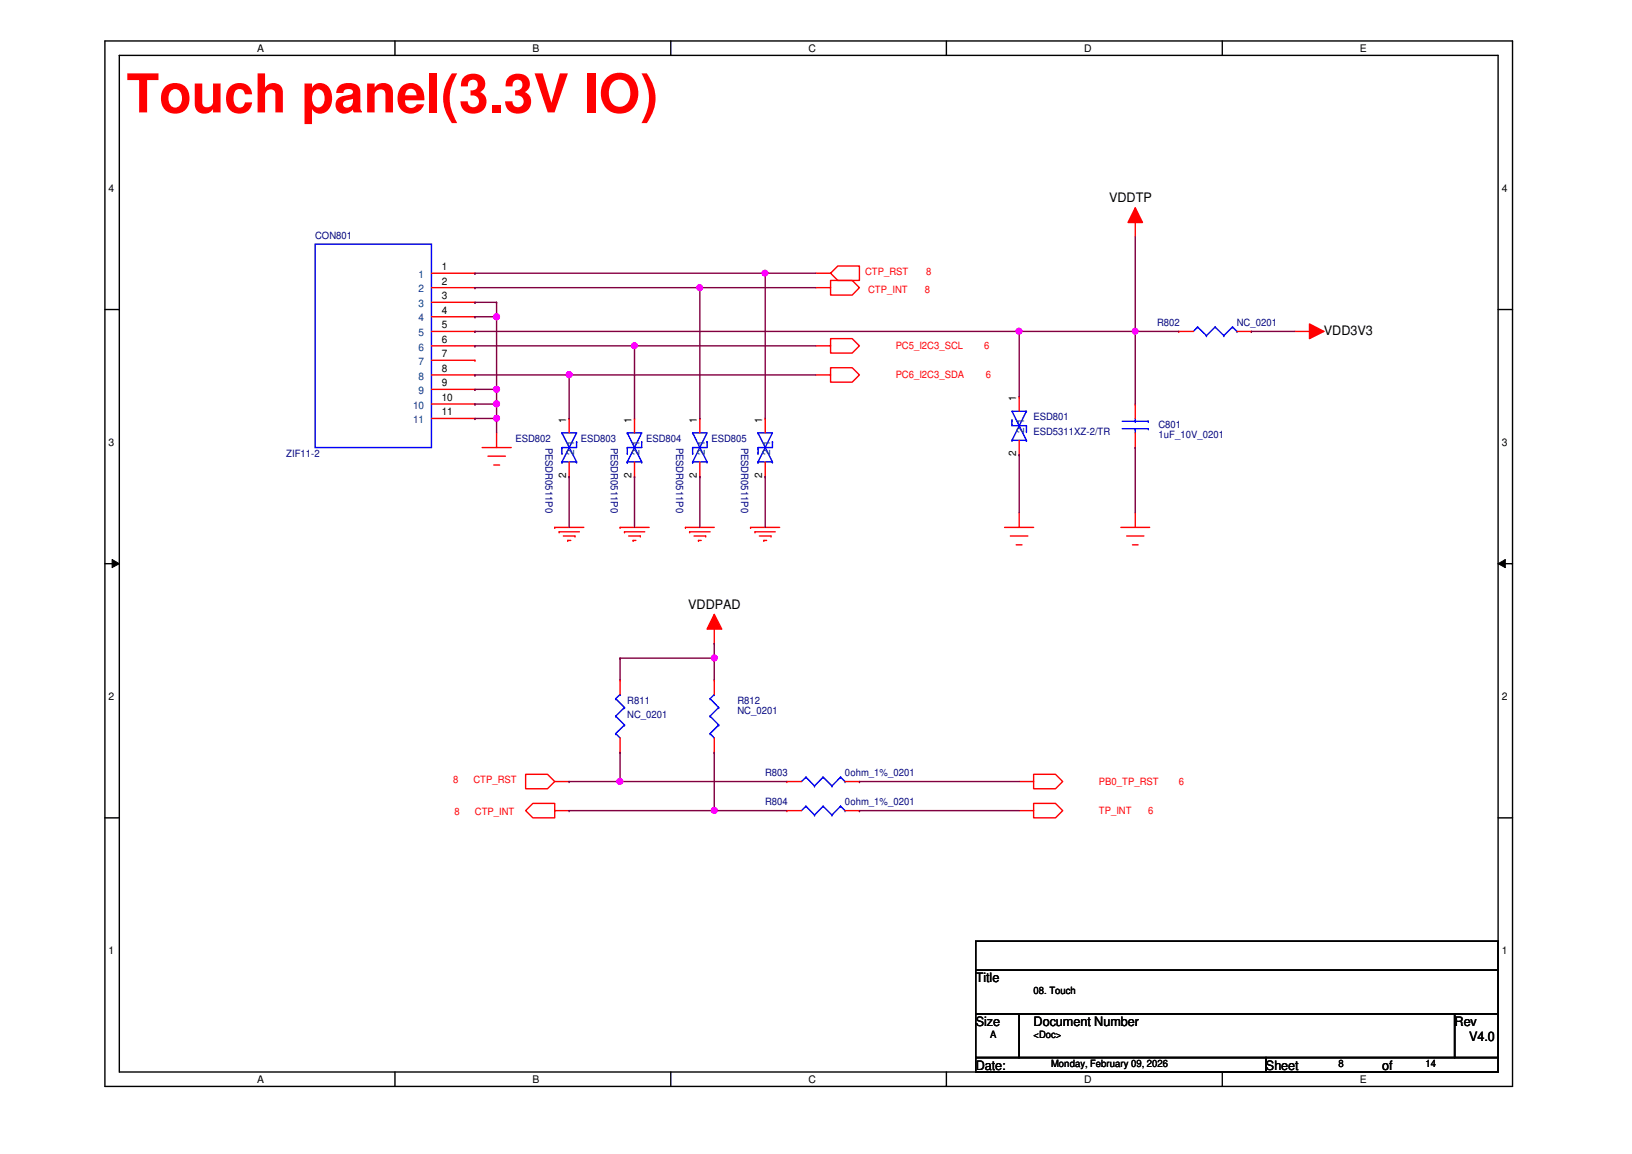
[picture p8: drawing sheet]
<svg xmlns="http://www.w3.org/2000/svg" width="297mm" height="210mm" viewBox="0 0 297 210" stroke-linecap="round" stroke-linejoin="round" font-family="sans-serif">
<path d="M19.1 7.5h256.2v190.1h-256.2zM21.7 10.1h251v184.9h-251z" fill="none" stroke="#000" stroke-width=".25"/>
<g fill="#fff">
<path d="M46.8 7.7h1.2v2.1h-1.2z"/>
<path d="M46.8 195.2h1.2v2.2h-1.2z"/>
</g>
<path d="M71.9 7.5v2.6M71.9 195v2.6" fill="none" stroke="#000" stroke-width=".25"/>
<g fill="#fff">
<path d="M96.9 7.7h1.3v2.1h-1.3z"/>
<path d="M96.9 195.2h1.3v2.2h-1.3z"/>
</g>
<path d="M122.1 7.5v2.6M122.1 195v2.6" fill="none" stroke="#000" stroke-width=".25"/>
<g fill="#fff">
<path d="M147.2 7.7h1.3v2.1h-1.3z"/>
<path d="M147.2 195.2h1.3v2.2h-1.3z"/>
</g>
<path d="M172.3 7.5v2.6M172.3 195v2.6" fill="none" stroke="#000" stroke-width=".25"/>
<g fill="#fff">
<path d="M197.3 7.7h1.4v2.1h-1.4z"/>
<path d="M197.3 195.2h1.4v2.2h-1.4z"/>
</g>
<path d="M222.5 7.5v2.6M222.5 195v2.6" fill="none" stroke="#000" stroke-width=".25"/>
<g fill="#fff">
<path d="M247.5 7.7h1.3v2.1h-1.3z"/>
<path d="M247.5 195.2h1.3v2.2h-1.3z"/>
<path d="M19.8 33.2h1v2.1h-1z"/>
<path d="M273.3 33.2h1.1v2.1h-1.1z"/>
<path d="M19.8 79.4h1v2.1h-1z"/>
<path d="M273.3 79.4h1.1v2.1h-1.1z"/>
</g>
<path d="M19.1 56.3h2.6M272.7 56.3h2.6" fill="none" stroke="#000" stroke-width=".25"/>
<g fill="#fff">
<path d="M19.8 125.6h1v2.2h-1z"/>
<path d="M273.3 125.6h1.1v2.2h-1.1z"/>
</g>
<path d="M19.1 102.5h2.6M272.7 102.5h2.6" fill="none" stroke="#000" stroke-width=".25"/>
<path d="M20.4 101.8l1.3 .7-1.3 .8zM272.7 102.5l1.3-.7v1.5z" fill="#000"/>
<path d="M20.4 101.8l1.3 .7-1.3 .8zM272.7 102.5l1.3-.7v1.5z" fill="none" stroke="#000" stroke-width=".18"/>
<g fill="#fff">
<path d="M19.8 171.9h1v2.1h-1z"/>
<path d="M273.3 171.9h1.1v2.1h-1.1z"/>
</g>
<path d="M19.1 148.8h2.6M272.7 148.8h2.6" fill="none" stroke="#000" stroke-width=".25"/>
<path d="M90.4 78.7v2.7M87.8 81.4h5.2M88.8 83h3.2M89.9 84.6h1M204 95.9h5.3M205.1 97.5h3.1M206.1 99.1h1M206.6 93.3v2.6" fill="none" stroke="#f00" stroke-width=".25"/>
<path d="M238.3 58.9l2.7 1.4-2.7 1.3z" fill="#f00"/>
<path d="M238.3 58.9l2.7 1.4-2.7 1.3zM235.7 60.3h5.3" fill="none" stroke="#f00" stroke-width=".25"/>
<path d="M206.6 37.8l1.3 2.7h-2.6z" fill="#f00"/>
<path d="M206.6 37.8l1.3 2.7h-2.6zM206.6 37.8v5.3M182.8 95.9h5.3M183.9 97.5h3.2M185 99.1h1M185.5 93.3v2.6" fill="none" stroke="#f00" stroke-width=".25"/>
<path d="M130 111.8l1.4 2.6h-2.7z" fill="#f00"/>
<g fill="none" stroke="#f00" stroke-width=".25">
<path d="M78.5 49.7h7.9M78.5 52.3h7.9M78.5 55h7.9M78.5 57.6h7.9M86.4 49.7h.1M86.4 52.3h.1M86.4 55h.1M86.4 57.6h.1M148.5 52.3h2.7v-1.3h3.9l1.3 1.3-1.3 1.4h-3.9v-1.4M148.5 49.7h2.7l1.3 1.3h3.9v-2.6h-3.9l-1.3 1.3M78.5 60.3h7.9M78.5 62.9h7.9"/>
<path d="M78.5 65.5h7.9M78.5 68.2h7.9M78.5 70.8h7.9M78.5 73.5h7.9M78.5 76.1h7.9M86.4 60.3h.1M86.4 62.9h.1M86.4 65.5h.1M86.4 68.2h.1M86.4 70.8h.1M86.4 73.5h.1M86.4 76.1h.1"/>
<path d="M103.6 76.1h.1M103.6 76.1v2.6M115.5 76.1h.1M115.5 76.1v2.6M127.4 76.1h.1M127.4 76.1v2.6M139.3 76.1h.1M139.3 76.1v2.6M148.5 62.9h2.7v-1.3h3.9l1.3 1.3-1.3 1.3h-3.9v-1.3M148.5 68.2h2.7v-1.3h3.9l1.3 1.3-1.3 1.3h-3.9v-1.3M185.5 72.1h.1M185.5 72.1v2.7"/>
<path d="M206.6 73.5h.1M206.6 73.5v2.6M206.6 78.7v2.7M214.5 60.3h.1M214.5 60.3h2.7M225.1 60.3h2.7M227.8 60.3h.1M101 95.9h.1M101 95.9h5.3M101.8 96.7h.1M101.8 96.7h3.7M102.5 97.5h2.1"/>
<path d="M103.3 98.3h.1M103.3 98.3h.6M103.6 86.7h.1M103.6 84v2.7M104.6 97.5h.1M112.9 95.9h.1M112.9 95.9h5.3M113.7 96.7h.1M113.7 96.7h3.6M114.4 97.5h2.1M115.2 98.3h.1M115.2 98.3h.5"/>
<path d="M115.5 86.7h.1M115.5 84v2.7M116.5 97.5h.1M124.8 95.9h.1M124.8 95.9h5.2M125.5 96.7h.1M125.5 96.7h3.7M126.3 97.5h2.1M127.1 98.3h.1M127.1 98.3h.5M127.4 86.7h.1M127.4 84v2.7"/>
<path d="M128.4 97.5h.1M136.6 95.9h.1M136.6 95.9h5.3M137.4 96.7h.1M137.4 96.7h3.7M138.2 97.5h2.1M139 98.3h.1M139 98.3h.5M139.3 86.7h.1M139.3 84v2.7M140.3 97.5h.1M185.5 82.7h.1"/>
<path d="M185.5 80.1v2.6M206.6 81.4h.1M130 111.8l1.4 2.6h-2.7zM130 111.8v5.3M112.9 136.9h.1M112.9 123.7h.1M112.9 123.7v2.6M112.9 134.2v2.7M130 136.9h.1M130 123.7h.1M130 123.7v2.6M130 134.2v2.7"/>
<path d="M101 147.4v1.4h-4l-1.3-1.4 1.3-1.3h4v1.3h2.6M101 142.2l-1.3-1.4h-4v2.7h4l1.3-1.3h2.6M143.2 147.4h.1M143.2 142.2h.1M143.2 147.4h2.7M143.2 142.2h2.7M153.8 147.4h2.6M153.8 142.2h2.6M156.4 147.4h.1M156.4 142.2h.1M185.5 142.2h2.6v-1.4h4l1.3 1.4-1.3 1.3h-4v-1.3M185.5 147.4h2.6v-1.3h4l1.3 1.3-1.3 1.4h-4v-1.4"/>
</g>
<path d="M177.6 171.2h95.1v5.3h-95.1zM177.6 176.5h95.1v7.9h-95.1zM177.6 184.4h7.9v8h-7.9zM177.6 192.4h52.8v2.6h-52.8zM185.5 184.4h79.3v8h-79.3zM230.4 192.4h42.3v2.6h-42.3zM264.8 184.4h7.9v8h-7.9z" fill="none" stroke="#000" stroke-width=".25"/>
<g fill="none" stroke="#00f" stroke-width=".25">
<path d="M57.4 44.4h21.1v37h-21.1zM218 59.5h.1M218 59.5l-.8 .8M218 59.5l1.6 1.5M221.1 59.5h.1M221.1 59.5l-1.5 1.5M221.1 59.5l1.7 1.5M224.3 59.5h.1M224.3 59.5l-1.5 1.5M224.3 59.5l.8 .8M102.3 78.7h.1M102.3 78.7h2.6l-2.6 5.3"/>
<path d="M102.3 78.7l2.6 5.3M114.2 78.7h.1M114.2 78.7h2.6l-2.6 5.3M114.2 78.7l2.6 5.3M126.1 78.7h.1M126.1 78.7h2.6l-2.6 5.3M126.1 78.7l2.6 5.3M138 78.7h.1M138 78.7h2.6l-2.6 5.3M138 78.7l2.6 5.3M184.2 76.4h.1M184.2 76.4v1h2.6"/>
<path d="M186.8 74.8h.1M186.8 77.4h.1M186.8 78.5h.1M186.8 74.8h-2.6l2.6 5.3M186.8 74.8l-2.6 5.3M186.8 77.4v1.1M204.3 78h4.7M204.3 76.6h4.7M206.6 76.6h.1M206.6 78h.1M206.6 76.1v.5M206.6 78v.7"/>
<path d="M209 78h.1M209 76.6h.1M219.6 61h.1M222.8 61h.1M225.1 60.3h.1M102.3 84h.1M102.3 81.4h.1M102.3 82.5h.1M102.3 84h2.6M102.3 81.4v1.1M104.9 84h.1M104.9 80.3h.1"/>
<path d="M104.9 80.3v1.1h-2.6M114.2 84h.1M114.2 81.4h.1M114.2 82.5h.1M114.2 84h2.6M114.2 81.4v1.1M116.8 84h.1M116.8 80.3h.1M116.8 80.3v1.1h-2.6M126.1 84h.1M126.1 81.4h.1M126.1 82.5h.1"/>
<path d="M126.1 84h2.6M126.1 81.4v1.1M128.7 84h.1M128.7 80.3h.1M128.7 80.3v1.1h-2.6M138 84h.1M138 81.4h.1M138 82.5h.1M138 84h2.6M138 81.4v1.1M140.6 84h.1M140.6 80.3h.1"/>
<path d="M140.6 80.3v1.1h-2.6M184.2 80.1h.1M184.2 80.1h2.6M186.8 80.1h.1M112.1 133.4h.1M112.1 130.3h.1M112.1 127.1h.1M112.1 133.4l.8 .8M112.1 130.3l1.6 1.6M112.1 127.1l1.6 1.6M112.9 126.3h.1M112.9 126.3l-.8 .8"/>
<path d="M113.7 131.9h.1M113.7 128.7h.1M113.7 131.9l-1.6 1.5M113.7 128.7l-1.6 1.6M129.2 133.4h.1M129.2 130.3h.1M129.2 127.1h.1M129.2 133.4l.8 .8M129.2 130.3l1.6 1.6M129.2 127.1l1.6 1.6M130 126.3h.1M130 126.3l-.8 .8"/>
<path d="M130.8 131.9h.1M130.8 128.7h.1M130.8 131.9l-1.6 1.5M130.8 128.7l-1.6 1.6M146.7 146.6h.1M146.7 141.4h.1M146.7 146.6l-.8 .8M146.7 146.6l1.6 1.7M146.7 141.4l-.8 .8M146.7 141.4l1.6 1.6M148.3 148.3h.1M148.3 143h.1"/>
<path d="M149.8 146.6h.1M149.8 141.4h.1M149.8 146.6l-1.5 1.7M149.8 146.6l1.6 1.7M149.8 141.4l-1.5 1.6M149.8 141.4l1.6 1.6M151.4 148.3h.1M151.4 143h.1M153 146.6h.1M153 141.4h.1M153 146.6l-1.6 1.7M153 146.6l.8 .8"/>
<path d="M153 141.4l-1.6 1.6M153 141.4l.8 .8M153.8 147.4h.1M153.8 142.2h.1"/>
</g>
<path d="M86.4 49.7h.1M86.4 52.3h.1M86.4 49.7h52.9M86.4 52.3h41M90.4 70.8h.1M90.4 70.8v2.7" fill="none" stroke="#800040" stroke-width=".25"/>
<circle cx="90.4" cy="70.8" r=".51" fill="#f0f"/>
<circle cx="90.4" cy="70.8" r=".51" fill="none" stroke="#f0f" stroke-width=".25"/>
<path d="M86.4 57.6h.1M86.4 55h.1M86.4 57.6h4M86.4 55h4M90.4 57.6h.1M90.4 55h.1M90.4 55v15.8h-4M86.4 70.8h.1M86.4 68.2h.1M86.4 68.2h17.2M206.6 81.4h.1M206.6 81.4v11.9" fill="none" stroke="#800040" stroke-width=".25"/>
<circle cx="90.4" cy="57.6" r=".51" fill="#f0f"/>
<circle cx="90.4" cy="57.6" r=".51" fill="none" stroke="#f0f" stroke-width=".25"/>
<path d="M86.4 62.9h.1M86.4 73.5h.1M86.4 62.9h29.1M86.4 73.5h4M90.4 73.5h.1M90.4 73.5v2.6" fill="none" stroke="#800040" stroke-width=".25"/>
<circle cx="90.4" cy="73.4" r=".51" fill="#f0f"/>
<circle cx="90.4" cy="73.4" r=".51" fill="none" stroke="#f0f" stroke-width=".25"/>
<path d="M86.4 76.1h.1M86.4 76.1h4" fill="none" stroke="#800040" stroke-width=".25"/>
<circle cx="90.4" cy="76.1" r=".5" fill="#f0f"/>
<circle cx="90.4" cy="76.1" r=".5" fill="none" stroke="#f0f" stroke-width=".25"/>
<path d="M86.4 60.3h.1M86.4 60.3h99.1M90.4 76.1h.1M90.4 76.1v2.6" fill="none" stroke="#800040" stroke-width=".25"/>
<circle cx="185.5" cy="60.2" r=".51" fill="#f0f"/>
<circle cx="185.5" cy="60.2" r=".51" fill="none" stroke="#f0f" stroke-width=".25"/>
<path d="M206.6 60.3h.1M206.6 60.3v13.2M206.6 60.3h7.9M227.8 60.3h.1M227.8 60.3h7.9" fill="none" stroke="#800040" stroke-width=".25"/>
<circle cx="206.6" cy="60.2" r=".5" fill="#f0f"/>
<circle cx="206.6" cy="60.2" r=".5" fill="none" stroke="#f0f" stroke-width=".25"/>
<path d="M103.6 142.2h.1M103.6 147.4h.1M103.6 142.2h9.3M103.6 147.4h26.4" fill="none" stroke="#800040" stroke-width=".25"/>
<circle cx="130" cy="147.4" r=".51" fill="#f0f"/>
<circle cx="130" cy="147.4" r=".51" fill="none" stroke="#f0f" stroke-width=".25"/>
<path d="M206.6 43.1v17.2M103.6 68.2h.1M103.6 68.2v7.9M103.6 68.2h44.9M206.6 60.3h.1M156.4 147.4h.1M156.4 142.2h.1M156.4 147.4h29.1M156.4 142.2h29.1" fill="none" stroke="#800040" stroke-width=".25"/>
<circle cx="103.6" cy="68.2" r=".51" fill="#f0f"/>
<circle cx="103.6" cy="68.2" r=".51" fill="none" stroke="#f0f" stroke-width=".25"/>
<path d="M115.5 62.9h.1M115.5 62.9v13.2M115.5 62.9h33" fill="none" stroke="#800040" stroke-width=".25"/>
<circle cx="115.5" cy="62.9" r=".5" fill="#f0f"/>
<circle cx="115.5" cy="62.9" r=".5" fill="none" stroke="#f0f" stroke-width=".25"/>
<path d="M127.4 52.3h.1M127.4 52.3v23.8" fill="none" stroke="#800040" stroke-width=".25"/>
<circle cx="127.3" cy="52.3" r=".5" fill="#f0f"/>
<circle cx="127.3" cy="52.3" r=".5" fill="none" stroke="#f0f" stroke-width=".25"/>
<path d="M127.4 52.3h.1M127.4 52.3h21.1M139.3 49.7h.1M139.3 49.7v26.4" fill="none" stroke="#800040" stroke-width=".25"/>
<circle cx="139.2" cy="49.7" r=".5" fill="#f0f"/>
<circle cx="139.2" cy="49.7" r=".5" fill="none" stroke="#f0f" stroke-width=".25"/>
<g fill="none" stroke="#800040" stroke-width=".25">
<path d="M139.3 49.7h.1M139.3 49.7h9.2M185.5 60.3h.1M185.5 60.3v11.8M185.5 60.3h21.1M185.5 82.7h.1M185.5 82.7v10.6M112.9 119.7h.1M112.9 119.7v4M130 117.1h.1M130 117.1v2.6h-17.1M112.9 136.9h.1"/>
<path d="M112.9 136.9v5.3M130 136.9h.1M130 136.9v10.5"/>
</g>
<circle cx="130" cy="119.7" r=".51" fill="#f0f"/>
<circle cx="130" cy="119.7" r=".51" fill="none" stroke="#f0f" stroke-width=".25"/>
<path d="M130 119.7h.1M130 119.7v4M112.9 142.2h.1M112.9 142.2h30.3" fill="none" stroke="#800040" stroke-width=".25"/>
<circle cx="112.8" cy="142.1" r=".5" fill="#f0f"/>
<circle cx="112.8" cy="142.1" r=".5" fill="none" stroke="#f0f" stroke-width=".25"/>
<path d="M103.6 86.7h.1M103.6 86.7v9.2M115.5 86.7h.1M115.5 86.7v9.2M127.4 86.7h.1M127.4 86.7v9.2M139.3 86.7h.1M139.3 86.7v9.2M130 147.4h.1M130 147.4h13.2" fill="none" stroke="#800040" stroke-width=".25"/>
<circle cx="90.4" cy="70.8" r=".51" fill="#f0f"/>
<circle cx="90.4" cy="70.8" r=".51" fill="none" stroke="#f0f" stroke-width=".25"/>
<circle cx="90.4" cy="57.6" r=".51" fill="#f0f"/>
<circle cx="90.4" cy="57.6" r=".51" fill="none" stroke="#f0f" stroke-width=".25"/>
<circle cx="90.4" cy="73.4" r=".51" fill="#f0f"/>
<circle cx="90.4" cy="73.4" r=".51" fill="none" stroke="#f0f" stroke-width=".25"/>
<circle cx="90.4" cy="76.1" r=".5" fill="#f0f"/>
<circle cx="90.4" cy="76.1" r=".5" fill="none" stroke="#f0f" stroke-width=".25"/>
<circle cx="185.5" cy="60.2" r=".51" fill="#f0f"/>
<circle cx="185.5" cy="60.2" r=".51" fill="none" stroke="#f0f" stroke-width=".25"/>
<circle cx="206.6" cy="60.2" r=".5" fill="#f0f"/>
<circle cx="206.6" cy="60.2" r=".5" fill="none" stroke="#f0f" stroke-width=".25"/>
<circle cx="130" cy="147.4" r=".51" fill="#f0f"/>
<circle cx="130" cy="147.4" r=".51" fill="none" stroke="#f0f" stroke-width=".25"/>
<circle cx="103.6" cy="68.2" r=".51" fill="#f0f"/>
<circle cx="103.6" cy="68.2" r=".51" fill="none" stroke="#f0f" stroke-width=".25"/>
<circle cx="115.5" cy="62.9" r=".5" fill="#f0f"/>
<circle cx="115.5" cy="62.9" r=".5" fill="none" stroke="#f0f" stroke-width=".25"/>
<circle cx="127.3" cy="52.3" r=".5" fill="#f0f"/>
<circle cx="127.3" cy="52.3" r=".5" fill="none" stroke="#f0f" stroke-width=".25"/>
<circle cx="139.2" cy="49.7" r=".5" fill="#f0f"/>
<circle cx="139.2" cy="49.7" r=".5" fill="none" stroke="#f0f" stroke-width=".25"/>
<circle cx="130" cy="119.7" r=".51" fill="#f0f"/>
<circle cx="130" cy="119.7" r=".51" fill="none" stroke="#f0f" stroke-width=".25"/>
<circle cx="112.8" cy="142.1" r=".5" fill="#f0f"/>
<circle cx="112.8" cy="142.1" r=".5" fill="none" stroke="#f0f" stroke-width=".25"/>
<text font-size="9.7" fill="#f00" x="23" y="20.4">Touch panel(3.3V IO)</text>
<g font-size="2.4">
<text x="201.9" y="36.8">VDDTP</text>
<text x="241" y="60.9">VDD3V3</text>
<text x="125.3" y="110.8">VDDPAD</text>
<text x="177.6" y="178.7">Title</text>
<text x="177.6" y="186.6">Size</text>
<text x="188.1" y="186.6">Document Number</text>
<text x="264.8" y="186.6">Rev</text>
<text x="267.4" y="189.3">V4.0</text>
<text x="177.6" y="194.6">Date:</text>
<text x="230.4" y="194.6">Sheet</text>
<text x="251.5" y="194.6">of</text>
</g>
<g font-size="1.9">
<text x="46.8" y="9.4">A</text>
<text x="96.9" y="9.4">B</text>
<text x="147.2" y="9.4">C</text>
<text x="197.3" y="9.4">D</text>
<text x="247.5" y="9.4">E</text>
<text x="19.8" y="34.9">4</text>
<text x="273.3" y="34.9">4</text>
<text x="80.4" y="49.1">1</text>
<text x="80.4" y="51.8">2</text>
<text x="80.4" y="54.4">3</text>
<text x="80.4" y="57.1">4</text>
<text x="80.4" y="59.7">5</text>
<text x="80.4" y="62.4">6</text>
<text x="80.4" y="65">7</text>
<text x="80.4" y="67.6">8</text>
<text x="80.4" y="70.3">9</text>
<text x="80.4" y="72.9">10</text>
<text x="80.4" y="75.6">11</text>
<text x="103" y="76.9" transform="rotate(-90 103 76.9)">1</text>
<text x="114.9" y="76.9" transform="rotate(-90 114.9 76.9)">1</text>
<text x="126.8" y="76.9" transform="rotate(-90 126.8 76.9)">1</text>
<text x="138.7" y="76.9" transform="rotate(-90 138.7 76.9)">1</text>
<text x="185" y="72.9" transform="rotate(-90 185 72.9)">1</text>
<text x="19.8" y="81.1">3</text>
<text x="185" y="83" transform="rotate(-90 185 83)">2</text>
<text x="273.3" y="81.1">3</text>
<text x="103" y="86.9" transform="rotate(-90 103 86.9)">2</text>
<text x="114.9" y="86.9" transform="rotate(-90 114.9 86.9)">2</text>
<text x="126.8" y="86.9" transform="rotate(-90 126.8 86.9)">2</text>
<text x="138.7" y="86.9" transform="rotate(-90 138.7 86.9)">2</text>
<text x="19.8" y="127.3">2</text>
<text x="273.3" y="127.3">2</text>
<text x="19.8" y="173.6">1</text>
<text x="273.3" y="173.6">1</text>
<text x="46.8" y="196.9">A</text>
<text x="96.9" y="196.9">B</text>
<text x="147.2" y="196.9">C</text>
<text x="197.3" y="196.9">D</text>
<text x="247.5" y="196.9">E</text>
</g>
<g font-size="1.9" fill="#004080">
<text x="76.2" y="50.5">1</text>
<text x="76.2" y="53.2">2</text>
<text x="76.2" y="55.8">3</text>
<text x="76.2" y="58.5">4</text>
<text x="76.2" y="61.1">5</text>
<text x="76.2" y="63.8">6</text>
<text x="76.2" y="66.4">7</text>
<text x="76.2" y="69">8</text>
<text x="76.2" y="71.7">9</text>
<text x="75.2" y="74.3">10</text>
<text x="75.2" y="77">11</text>
<text x="186.4" y="77.1" transform="rotate(-90 186.4 77.1)">1</text>
<text x="104.5" y="82.7" transform="rotate(-90 104.5 82.7)">2</text>
<text x="104.5" y="81.1" transform="rotate(-90 104.5 81.1)">1</text>
<text x="116.4" y="82.7" transform="rotate(-90 116.4 82.7)">2</text>
<text x="116.4" y="81.1" transform="rotate(-90 116.4 81.1)">1</text>
<text x="128.3" y="82.7" transform="rotate(-90 128.3 82.7)">2</text>
<text x="128.3" y="81.1" transform="rotate(-90 128.3 81.1)">1</text>
<text x="140.2" y="82.7" transform="rotate(-90 140.2 82.7)">2</text>
<text x="140.2" y="81.1" transform="rotate(-90 140.2 81.1)">1</text>
<text x="186.4" y="78.8" transform="rotate(-90 186.4 78.8)">2</text>
</g>
<g font-size="1.8" fill="#000080">
<text x="57.4" y="43.4">CON801</text>
<text x="210.6" y="59.3">R802</text>
<text x="225.1" y="59.3">NC_0201</text>
<text x="188.1" y="76.5">ESD801</text>
<text x="210.9" y="77.8">C801</text>
<text x="52.1" y="83.1">ZIF11-2</text>
<text x="93.9" y="80.4">ESD802</text>
<text x="99.3" y="81.4" transform="rotate(90 99.3 81.4)">PESDR0511P0</text>
<text x="105.7" y="80.4">ESD803</text>
<text x="111.2" y="81.4" transform="rotate(90 111.2 81.4)">PESDR0511P0</text>
<text x="117.6" y="80.4">ESD804</text>
<text x="123.1" y="81.4" transform="rotate(90 123.1 81.4)">PESDR0511P0</text>
<text x="129.5" y="80.4">ESD805</text>
<text x="134.9" y="81.4" transform="rotate(90 134.9 81.4)">PESDR0511P0</text>
<text x="188.1" y="79.1">ESD5311XZ-2/TR</text>
<text x="210.9" y="79.6">1uF_10V_0201</text>
<text x="114.2" y="128">R811</text>
<text x="114.2" y="130.6">NC_0201</text>
<text x="134.2" y="128">R812</text>
<text x="134.2" y="129.8">NC_0201</text>
<text x="139.3" y="141.2">R803</text>
<text x="153.8" y="141.2">0ohm_1%_0201</text>
<text x="139.3" y="146.4">R804</text>
<text x="153.8" y="146.4">0ohm_1%_0201</text>
</g>
<g font-size="1.8" fill="#f00">
<text x="157.5" y="50">CTP_RST</text>
<text x="158" y="53.2">CTP_INT</text>
<text x="168.3" y="53.2">8</text>
<text x="168.6" y="50">8</text>
<text x="163" y="63.5">PC5_I2C3_SCL</text>
<text x="179.2" y="63.5">6</text>
<text x="163" y="68.8">PC6_I2C3_SDA</text>
<text x="179.4" y="68.8">6</text>
<text x="82.5" y="142.5">8</text>
<text x="86.2" y="142.5">CTP_RST</text>
<text x="200" y="142.7">PB0_TP_RST</text>
<text x="214.5" y="142.7">6</text>
<text x="82.7" y="148.3">8</text>
<text x="86.4" y="148.3">CTP_INT</text>
<text x="200" y="148">TP_INT</text>
<text x="209" y="148">6</text>
</g>
<g font-size="1.8">
<text x="188.1" y="180.8">08. Touch</text>
<text x="180.2" y="188.7">A</text>
<text x="188.1" y="188.7">&lt;Doc&gt;</text>
<text x="191.3" y="194">Monday, February 09, 2026</text>
<text x="243.6" y="194">8</text>
<text x="259.5" y="194">14</text>
</g>
</svg>
